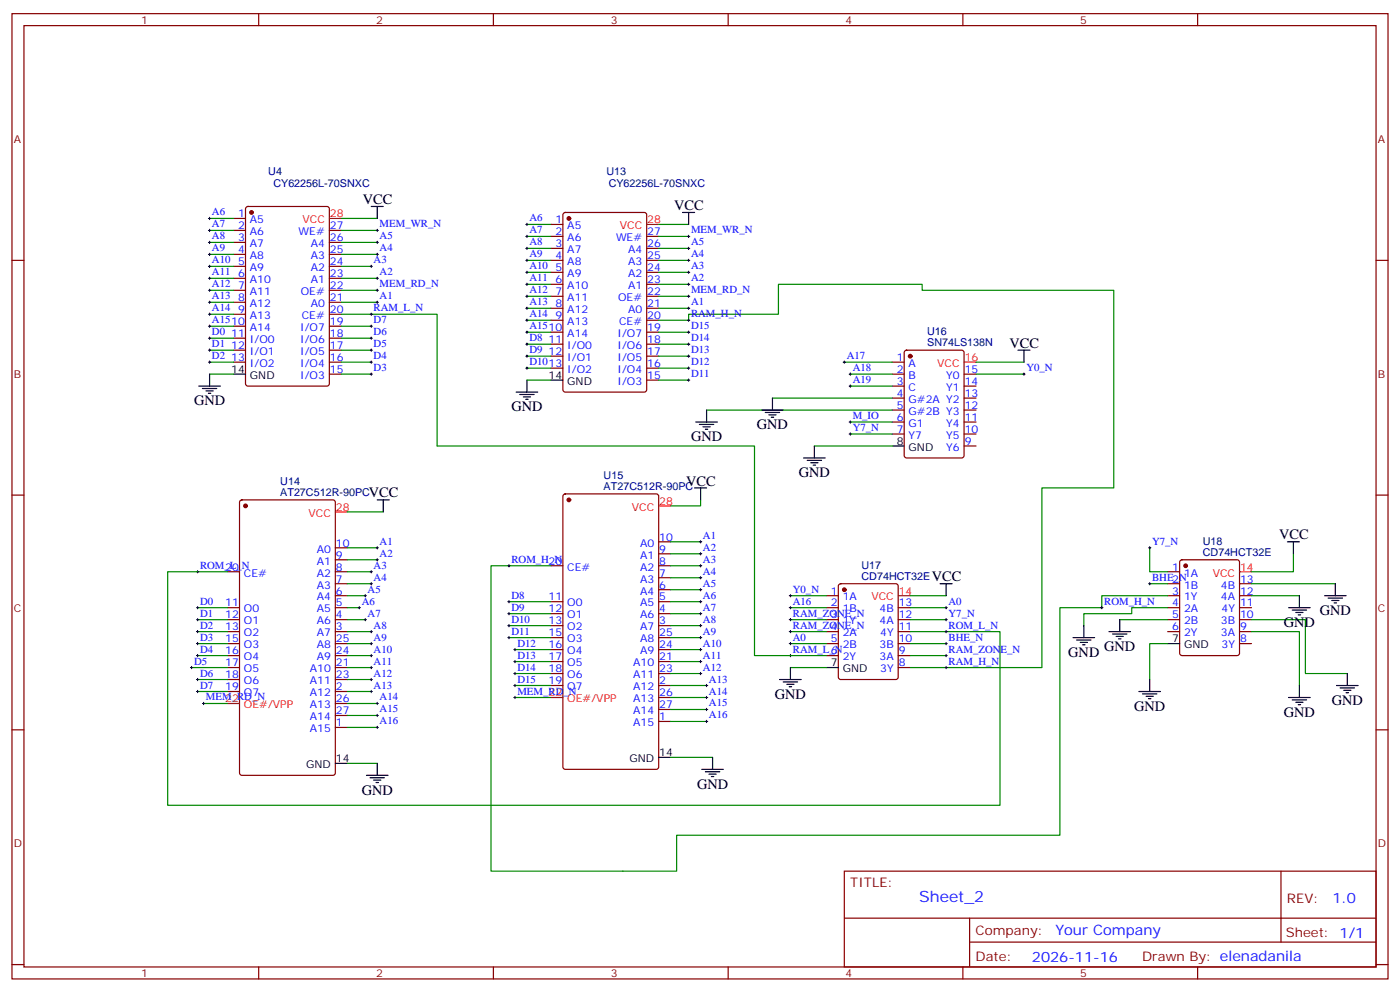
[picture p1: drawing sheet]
<svg xmlns="http://www.w3.org/2000/svg" width="412mm" height="292mm" viewBox="0 0 412 292" stroke-linecap="round" stroke-linejoin="round" font-family="sans-serif">
<g fill="none" stroke="#870000" stroke-width=".35">
<path d="M3.5 4h405.4v284.4h-405.4zM7.1 7.5h398.2v277.3h-398.2zM76.2 4v3.5M145.3 4v3.5M214.5 4v3.5M283.6 4v3.5M352.8 4v3.5M3.5 76.7h3.6M68.8 64.3h3.5M68.8 67.9h3.5M68.8 71.4h3.5M68.8 74.9h3.5"/>
<path d="M68.8 78.5h3.5M72.6 61l.4-.2h23.3l.7 .4v51.8l-.4 .7h-23.6l-.6-.4-.1-51.8zM97 67.9h3.5M97 71.4h3.5M97 74.9h3.5M97 78.5h3.5M162.3 76.7h3.5M162.3 66.1h3.5M162.3 69.6h3.5M162.3 73.2h3.5M166 62.8l.5-.2h23.3l.6 .4 .1 51.8-.5 .6-23.5 .1-.6-.5-.1-51.7zM190.5 76.7h3.5"/>
<path d="M190.5 69.6h3.5M190.5 73.2h3.5M405.3 76.7h3.6M68.8 82h3.5M68.8 85.5h3.5M68.8 89h3.5M68.8 92.6h3.5M68.8 96.1h3.5M68.8 99.6h3.5M97 82h3.5M97 85.5h3.5M97 89h3.5"/>
<path d="M97 92.6h3.5M97 96.1h3.5M97 99.6h3.5M162.3 80.2h3.5M162.3 83.7h3.5M162.3 87.3h3.5M162.3 90.8h3.5M162.3 94.3h3.5M162.3 97.9h3.5M190.5 80.2h3.5M190.5 83.7h3.5M190.5 87.3h3.5"/>
<path d="M190.5 90.8h3.5M190.5 94.3h3.5M190.5 97.9h3.5M68.8 103.2h3.5M68.8 106.7h3.5M97 103.2h3.5M97 106.7h3.5M97 110.2h3.5M162.3 101.4h3.5M162.3 104.9h3.5M162.3 108.4h3.5M190.5 101.4h3.5"/>
<path d="M190.5 104.9h3.5M190.5 108.4h3.5M190.5 112h3.5M262.8 106.7h3.5M262.8 110.2h3.5M262.8 113.7h3.5M262.8 117.3h3.5M266.6 103.4l.5-.2h16.2l.6 .4 .1 30.6-.5 .6-16.4 .1-.7-.5-.1-30.5zM284 110.2h3.5M284 113.7h3.5M284 117.3h3.5M262.8 120.8h3.5"/>
<path d="M262.8 124.3h3.5M262.8 127.8h3.5M284 120.8h3.5M284 124.3h3.5M284 127.8h3.5M284 131.4h3.5M3.5 145.8h3.6M70.8 147.5l.5-.3h26.8l.6 .5 .1 80-.5 .6-27 .1-.7-.5v-79.9zM166 145.7l.5-.2h26.8l.7 .4v80l-.4 .7h-27.1l-.6-.4-.1-80zM194 159.6h3.6M405.3 145.8h3.6M67 168.4h3.6"/>
<path d="M67 179h3.6M98.8 168.4h3.5M98.8 179h3.5M98.8 175.5h3.5M98.8 171.9h3.5M98.8 164.9h3.5M98.8 161.4h3.5M162.3 166.7h3.5M162.3 177.2h3.5M194 166.7h3.6M194 177.2h3.6M194 173.7h3.6"/>
<path d="M194 170.2h3.6M194 163.1h3.6M243.4 179h3.5M243.4 175.5h3.5M247.2 172.2l.4-.3h16.3l.6 .5 .1 27.1-.5 .6-16.5 .1-.6-.5-.1-27.1zM264.6 179h3.5M344 168.4h3.5M344 179h3.5M344 175.5h3.5M344 171.9h3.5M347.7 165.1l.5-.2h16.2l.7 .4v27.1l-.4 .7h-16.5l-.7-.5v-27zM365.1 179h3.6"/>
<path d="M365.1 175.5h3.6M365.1 171.9h3.6M67 182.5h3.6M67 186.1h3.6M67 189.6h3.6M67 193.1h3.6M67 196.6h3.6M98.8 182.5h3.5M98.8 186.1h3.5M98.8 189.6h3.5M98.8 193.1h3.5M98.8 196.6h3.5"/>
<path d="M162.3 180.8h3.5M162.3 184.3h3.5M162.3 187.8h3.5M162.3 191.3h3.5M162.3 194.9h3.5M162.3 198.4h3.5M194 180.8h3.6M194 184.3h3.6M194 187.8h3.6M194 191.3h3.6M194 194.9h3.6M194 198.4h3.6"/>
<path d="M243.4 182.5h3.5M243.4 186.1h3.5M243.4 189.6h3.5M243.4 193.1h3.5M264.6 182.5h3.5M264.6 186.1h3.5M264.6 189.6h3.5M264.6 193.1h3.5M264.6 196.6h3.5M344 182.5h3.5M344 186.1h3.5M365.1 182.5h3.6"/>
<path d="M365.1 186.1h3.6M365.1 189.6h3.6M3.5 215h3.6M67 200.2h3.6M67 203.7h3.6M98.8 200.2h3.5M98.8 203.7h3.5M98.8 214.3h3.5M98.8 210.7h3.5M98.8 207.2h3.5M162.3 201.9h3.5M194 201.9h3.6"/>
<path d="M194 212.5h3.6M194 209h3.6M194 205.5h3.6M405.3 215h3.6M248.7 256.6h156.6v28.2h-156.6zM377.3 256.6v20.9M248.7 270.5h156.5M285.6 277.5h119.6M285.6 270.5v14.1M3.5 284.1h3.6M76.2 284.8v3.6M145.3 284.8v3.6"/>
<path d="M214.5 284.8v3.6M283.6 284.8v3.6M352.8 284.8v3.6M405.3 284.1h3.6"/>
</g>
<g fill="#870000" stroke="#870000" stroke-width=".35">
<circle cx="74.1" cy="62.6" r=".53"/>
<circle cx="167.6" cy="64.3" r=".53"/>
<circle cx="72.3" cy="149" r=".53"/>
<circle cx="167.6" cy="147.2" r=".53"/>
<circle cx="268.1" cy="104.9" r=".53"/>
<circle cx="248.7" cy="173.7" r=".53"/>
<circle cx="349.2" cy="166.7" r=".53"/>
</g>
<g fill="none" stroke="#000" stroke-width=".35">
<path d="M109.4 60.8h3.5M111.1 60.8v3.5M201.1 62.6h3.5M202.8 62.6v3.5M58.6 113.7h6.3M59.6 114.4h4.3M60.7 115.1h2.1M61.4 115.9h.7M61.7 110.2v3.5M68.8 110.2h3.5M152 115.5h6.4M153.1 116.2h4.2"/>
<path d="M154.2 116.9h2.1M154.9 117.6h.7M155.2 112v3.5M162.3 112h3.5M227.5 117.3v3.5M299.9 103.2h3.5M301.6 103.2v3.5M205 124.3h6.3M206 125h4.3M207.1 125.7h2.1M207.8 126.4h.7M208.1 120.8v3.5"/>
<path d="M224.4 120.8h6.3M225.4 121.5h4.3M226.5 122.2h2.1M227.2 122.9h.7M236.7 134.9h6.4M237.8 135.6h4.2M238.8 136.3h2.1M239.5 137h.7M239.9 131.4v3.5M262.8 131.4h3.5M111.1 147.2h3.6M112.9 147.2v3.6"/>
<path d="M204.6 143.7h3.5M206.4 143.7v3.5M379.2 159.6h3.6M381 159.6v3.5M276.9 171.9h3.6M278.7 171.9v3.6M379.6 179h6.3M380.6 179.7h4.3M382.8 175.5v3.5M390.2 175.5h6.3M391.2 176.2h4.3M392.3 176.9h2.1"/>
<path d="M393 177.6h.7M393.3 171.9v3.6M232.8 196.6v3.6M243.4 196.6h3.5M316.1 187.8h6.3M317.1 188.5h4.3M318.2 189.2h2.1M318.9 189.9h.7M319.3 184.3v3.5M326.7 186.1h6.3M327.7 186.8h4.3M328.8 187.5h2.1"/>
<path d="M329.5 188.2h.7M329.8 182.5v3.6M344 189.6h3.5M381.7 180.4h2.1M382.4 181.1h.7M396.9 198.4v3.5M229.7 200.2h6.3M230.7 200.9h4.2M231.8 201.6h2.1M232.5 202.3h.7M335.5 203.7h6.3M336.5 204.4h4.3"/>
<path d="M337.6 205.1h2.1M338.3 205.8h.7M338.7 200.2v3.5M379.6 205.5h6.3M380.6 206.2h4.3M381.7 206.9h2.1M382.4 207.6h.7M382.8 201.9v3.6M393.7 201.9h6.3M394.8 202.6h4.2M395.8 203.3h2.1M396.5 204h.7"/>
<path d="M98.8 224.9h3.5M107.9 228.4h6.4M109 229.1h4.2M110.1 229.8h2.1M110.8 230.5h.7M111.1 224.9v3.5M194 223.1h3.6M206.7 226.6h6.4M207.8 227.3h4.2M208.8 228h2.2M209.5 228.7h.8M209.9 223.1v3.5"/>
</g>
<path d="M97 64.3h3.5M190.5 66.1h3.5M284 106.7h3.5M98.8 150.8h3.5M194 149h3.6M264.6 175.5h3.5M365.1 168.4h3.6M67 207.2h3.6M162.3 205.5h3.5" fill="none" stroke="#f00" stroke-width=".35"/>
<g fill="none" stroke="#008700" stroke-width=".35">
<path d="M61.7 64.3h7.1M61.7 67.9h7.1M61.7 71.4h7.1M61.7 74.9h7.1M61.7 78.5h7.1M100.5 64.3h10.6M100.5 67.9h10.6M100.5 71.4h10.6M100.5 74.9h10.6M100.5 78.5h8.9M155.2 66.1h7.1M155.2 69.6h7.1"/>
<path d="M155.2 73.2h7.1M155.2 76.7h7.1M194 66.1h8.8M194 69.6h8.8M194 73.2h8.8M194 76.7h8.8M61.7 82h7.1M61.7 85.5h7.1M61.7 89h7.1M61.7 92.6h7.1M61.7 96.1h7.1M61.7 99.6h7.1"/>
<path d="M100.5 92.6h28.3v38.8h93.4v61.7h21.2M100.5 82h10.6M100.5 85.5h10.6M100.5 89h10.6M100.5 96.1h8.9M100.5 99.6h8.9M155.2 80.2h7.1M155.2 83.7h7.1M155.2 87.3h7.1M155.2 90.8h7.1M155.2 94.3h7.1M155.2 97.9h7.1"/>
<path d="M194 94.3h8.8v-1.7h26.5v-8.9h42.3v1.8h56.5v58.2h-21.2v52.9h-38.8M194 80.2h8.8M194 83.7h8.8M194 87.3h8.8M194 90.8h8.8M194 97.9h8.8M61.7 103.2h7.1M61.7 106.7h7.1M61.7 110.2h7.1M100.5 103.2h8.9M100.5 106.7h8.9M100.5 110.2h8.9"/>
<path d="M155.2 101.4h7.1M155.2 104.9h7.1M155.2 108.4h7.1M155.2 112h7.1M194 101.4h8.8M194 104.9h8.8M194 108.4h8.8M194 112h8.8M227.5 117.3h35.3M248.7 106.7h14.1M250.5 110.2h12.3M250.5 113.7h12.3"/>
<path d="M287.5 106.7h14.1M287.5 110.2h14.1M208.1 120.8h54.7M239.9 131.4h22.9M250.5 124.3h12.3M250.5 127.8h12.3M102.3 150.8h10.6M197.6 159.6h8.8M206.4 147.2v1.8h-8.8M58.2 179h8.8M67 168.4h-17.6v68.8h245.2v-51.1h-26.5M102.3 168.4h7.1"/>
<path d="M102.3 179h3.5M102.3 161.4h8.8M102.3 164.9h8.8M102.3 171.9h7.1M102.3 175.5h5.3M149.9 177.2h12.4M162.3 166.7h-17.7v89.9h54.7v-10.6h112.9v-67h12.4v-3.5h19.4M197.6 177.2h8.8M197.6 163.1h8.8M197.6 166.7h8.8M197.6 170.2h8.8M197.6 173.7h8.8"/>
<path d="M232.8 179h10.6M232.8 175.5h10.6M268.1 179h10.6M268.1 175.5h10.6M338.7 161.4v7h5.3M338.7 171.9h5.3M344 179h-10.6v1.8h-14.1v3.5M368.7 171.9h24.6M368.7 175.5h14.1M381 163.1v5.3h-12.3M56.4 196.6h10.6M58.2 182.5h8.8"/>
<path d="M58.2 186.1h8.8M58.2 189.6h8.8M58.2 193.1h8.8M102.3 182.5h5.3M102.3 186.1h7.1M102.3 189.6h7.1M102.3 193.1h7.1M102.3 196.6h7.1M149.9 180.8h12.4M149.9 184.3h12.4M149.9 187.8h12.4M151.7 191.3h10.6"/>
<path d="M151.7 194.9h10.6M151.7 198.4h10.6M197.6 180.8h8.8M197.6 184.3h8.8M197.6 187.8h8.8M197.6 191.3h8.8M197.6 194.9h8.8M197.6 198.4h8.8M232.8 182.5h10.6M232.8 186.1h10.6M232.8 189.6h10.6M232.8 196.6h10.6"/>
<path d="M268.1 182.5h10.6M268.1 189.6h10.6M268.1 193.1h10.6M329.8 182.5h14.2M344 189.6h-5.3v10.6M368.7 182.5h15.8v15.9h12.4M368.7 186.1h14.1v15.8M58.2 200.2h8.8M58.2 203.7h8.8M60 207.2h7M102.3 200.2h7.1M102.3 207.2h8.8"/>
<path d="M102.3 203.7h7.1M102.3 210.7h8.8M102.3 214.3h8.8M151.7 201.9h10.6M151.7 205.5h10.6M197.6 201.9h10.5M197.6 205.5h10.5M197.6 209h10.5M197.6 212.5h10.5M102.3 224.9h8.8M197.6 223.1h12.3"/>
</g>
<g fill="none" stroke="#000" stroke-width=".29">
<path d="M61.4 64.3h.7M61.4 67.9h.7M61.4 71.4h.7M61.4 74.9h.7M61.4 78.5h.7M61.7 64v.7M61.7 67.5v.7M61.7 71v.8M61.7 74.6v.7M61.7 78.1v.7M109 78.5h.7M109.4 78.1v.7"/>
<path d="M110.8 67.9h.7M110.8 71.4h.7M110.8 74.9h.7M111.1 67.5v.7M111.1 71v.8M111.1 74.6v.7M154.9 66.1h.7M154.9 69.6h.7M154.9 73.2h.7M154.9 76.7h.7M155.2 65.8v.7M155.2 69.3v.7"/>
<path d="M155.2 72.8v.7M155.2 76.3v.7M155.2 79.9v.7M202.5 69.6h.7M202.5 73.2h.7M202.5 76.7h.7M202.8 69.3v.7M202.8 72.8v.7M202.8 76.3v.7M202.8 79.9v.7M61.4 82h.7M61.4 85.5h.7"/>
<path d="M61.4 89h.7M61.4 92.6h.7M61.4 96.1h.7M61.4 99.6h.7M61.7 81.6v.7M61.7 85.2v.7M61.7 88.7v.7M61.7 92.2v.7M61.7 95.7v.7M61.7 99.3v.7M109 92.6h.7M109 96.1h.7"/>
<path d="M109 99.6h.7M109.4 92.2v.7M109.4 95.7v.7M109.4 99.3v.7M110.8 82h.7M110.8 85.5h.7M110.8 89h.7M111.1 81.6v.7M111.1 85.2v.7M111.1 88.7v.7M154.9 80.2h.7M154.9 83.7h.7"/>
<path d="M154.9 87.3h.7M154.9 90.8h.7M154.9 94.3h.7M154.9 97.9h.7M155.2 83.4v.7M155.2 86.9v.7M155.2 90.5v.7M155.2 94v.7M155.2 97.5v.7M202.5 80.2h.7M202.5 83.7h.7M202.5 87.3h.7"/>
<path d="M202.5 90.8h.7M202.5 94.3h.7M202.5 97.9h.7M202.8 83.4v.7M202.8 86.9v.7M202.8 90.5v.7M202.8 94v.7M202.8 97.5v.7M61.4 103.2h.7M61.4 106.7h.7M61.7 102.8v.7M61.7 106.3v.7"/>
<path d="M109 103.2h.7M109 106.7h.7M109 110.2h.7M109.4 102.8v.7M109.4 106.3v.7M109.4 109.9v.7M154.9 101.4h.7M154.9 104.9h.7M154.9 108.4h.7M155.2 101v.7M155.2 104.6v.7M155.2 108.1v.7"/>
<path d="M202.5 101.4h.7M202.5 104.9h.7M202.5 108.4h.7M202.5 112h.7M202.8 101v.7M202.8 104.6v.7M202.8 108.1v.7M202.8 111.6v.7M248.4 106.7h.7M248.7 106.3v.7M250.1 110.2h.7M250.1 113.7h.7"/>
<path d="M250.5 109.9v.7M250.5 113.4v.7M301.3 110.2h.7M301.6 109.9v.7M250.1 124.3h.7M250.1 127.8h.7M250.5 124v.7M250.5 127.5v.7M206 159.6h.7M206.4 159.2v.7M57.9 168.4h.7M57.9 179h.7"/>
<path d="M58.2 168.1v.7M58.2 178.6v.8M105.5 179h.7M105.8 178.6v.8M107.2 175.5h.7M107.6 175.1v.7M109 168.4h.7M109 171.9h.7M109.4 168.1v.7M109.4 171.6v.7M110.8 161.4h.7M110.8 164.9h.7"/>
<path d="M111.1 161v.7M111.1 164.5v.7M149.6 166.7h.7M149.6 177.2h.7M149.9 166.3v.7M149.9 176.9v.7M206 163.1h.7M206 166.7h.7M206 170.2h.7M206 173.7h.7M206 177.2h.7M206.4 162.8v.7"/>
<path d="M206.4 166.3v.7M206.4 169.8v.7M206.4 173.4v.7M206.4 176.9v.7M232.5 175.5h.7M232.5 179h.7M232.8 175.1v.7M232.8 178.6v.8M278.3 179h.7M278.7 178.6v.8M324.2 179h.7M324.6 178.6v.8"/>
<path d="M338.3 161.4h.7M338.3 171.9h.7M338.7 161v.7M338.7 171.6v.7M56.1 196.6h.7M56.4 196.3v.7M57.9 182.5h.7M57.9 186.1h.7M57.9 189.6h.7M57.9 193.1h.7M58.2 182.2v.7M58.2 185.7v.7"/>
<path d="M58.2 189.2v.7M58.2 192.8v.7M58.2 199.8v.7M107.2 182.5h.7M107.6 182.2v.7M109 186.1h.7M109 189.6h.7M109 193.1h.7M109 196.6h.7M109.4 185.7v.7M109.4 189.2v.7M109.4 192.8v.7"/>
<path d="M109.4 196.3v.7M109.4 199.8v.7M149.6 180.8h.7M149.6 184.3h.7M149.6 187.8h.7M149.9 180.4v.7M149.9 183.9v.7M149.9 187.5v.7M151.3 191.3h.7M151.3 194.9h.7M151.3 198.4h.7M151.7 191v.7"/>
<path d="M151.7 194.5v.7M151.7 198v.8M206 180.8h.7M206 184.3h.7M206 187.8h.7M206 191.3h.7M206 194.9h.7M206 198.4h.7M206.4 180.4v.7M206.4 183.9v.7M206.4 187.5v.7M206.4 191v.7"/>
<path d="M206.4 194.5v.7M206.4 198v.8M232.5 182.5h.7M232.5 186.1h.7M232.5 189.6h.7M232.5 193.1h.7M232.8 182.2v.7M232.8 185.7v.7M232.8 189.2v.7M232.8 192.8v.7M278.3 182.5h.7M278.3 186.1h.7"/>
<path d="M278.3 189.6h.7M278.3 193.1h.7M278.3 196.6h.7M278.7 182.2v.7M278.7 185.7v.7M278.7 189.2v.7M278.7 192.8v.7M278.7 196.3v.7M57.9 200.2h.7M57.9 203.7h.7M58.2 203.3v.7M59.6 207.2h.7"/>
<path d="M60 206.9v.7M109 200.2h.7M109 203.7h.7M109.4 203.3v.7M110.8 207.2h.7M110.8 210.7h.7M110.8 214.3h.7M111.1 206.9v.7M111.1 210.4v.7M111.1 213.9v.7M151.3 201.9h.7M151.3 205.5h.7"/>
<path d="M151.7 201.6v.7M151.7 205.1v.7M207.8 201.9h.7M207.8 205.5h.7M207.8 209h.7M207.8 212.5h.7M208.1 201.6v.7M208.1 205.1v.7M208.1 208.6v.7M208.1 212.2v.7"/>
</g>
<text font-size="4.6" fill="#00f" x="270.8" y="265.6">Sheet_2</text>
<g font-size="4.2">
<text x="106.9" y="60.1">VCC</text>
<text x="198.6" y="61.9">VCC</text>
<text x="297.4" y="102.4">VCC</text>
<text x="57.1" y="119.4">GND</text>
<text x="150.6" y="121.1">GND</text>
<text x="203.6" y="130">GND</text>
<text x="223" y="126.4">GND</text>
<text x="202.1" y="143">VCC</text>
<text x="235.3" y="140.5">GND</text>
<text x="108.7" y="146.5">VCC</text>
<text x="376.8" y="158.9">VCC</text>
<text x="274.5" y="171.2">VCC</text>
<text x="378.2" y="184.6">GND</text>
<text x="388.8" y="181.1">GND</text>
<text x="325.3" y="191.7">GND</text>
<text x="314.7" y="193.5">GND</text>
<text x="228.2" y="205.8">GND</text>
<text x="334.1" y="209.3">GND</text>
<text x="392.3" y="207.6">GND</text>
<text x="378.2" y="211.1">GND</text>
<text x="205.3" y="232.3">GND</text>
<text x="106.5" y="234">GND</text>
</g>
<g font-size="4.2" fill="#00f">
<text x="392.5" y="265.9">1.0</text>
<text x="310.9" y="275.4">Your Company</text>
<text x="304" y="283.2">2026-11-16</text>
</g>
<g font-size="3.9" fill="#800">
<text x="250.5" y="261.2">TITLE:</text>
<text x="379.1" y="265.9">REV:</text>
<text x="287.4" y="275.4">Company:</text>
<text x="378.7" y="276">Sheet: 1/1</text>
<text x="287.4" y="283.1">Date:</text>
<text x="336.4" y="283.2">Drawn By: elenadanila</text>
</g>
<g font-size="3.2" fill="#800">
<text x="41.6" y="7">1</text>
<text x="110.8" y="7">2</text>
<text x="179.9" y="7">3</text>
<text x="249.1" y="7">4</text>
<text x="318.2" y="7">5</text>
<text x="4.1" y="42.1">A</text>
<text x="405.9" y="42.1">A</text>
<text x="4.1" y="111.3">B</text>
<text x="405.9" y="111.3">B</text>
<text x="4.1" y="180.4">C</text>
<text x="405.9" y="180.4">C</text>
<text x="4.1" y="249.6">D</text>
<text x="405.9" y="249.6">D</text>
<text x="41.6" y="287.8">1</text>
<text x="110.8" y="287.8">2</text>
<text x="179.9" y="287.8">3</text>
<text x="249.1" y="287.8">4</text>
<text x="318.2" y="287.8">5</text>
</g>
<g font-size="3.2" fill="#000080">
<text x="79" y="51.4">U4</text>
<text x="178.7" y="51.4">U13</text>
<text x="80.5" y="54.9">CY62256L-70SNXC</text>
<text x="179.3" y="54.9">CY62256L-70SNXC</text>
<text x="273.1" y="102">SN74LS138N</text>
<text x="273.1" y="98.8">U16</text>
<text x="82.5" y="142.9">U14</text>
<text x="177.8" y="141.1">U15</text>
<text x="82.5" y="146.1">AT27C512R-90PC</text>
<text x="177.8" y="144.3">AT27C512R-90PC</text>
<text x="354.3" y="160.5">U18</text>
<text x="253.8" y="167.6">U17</text>
<text x="354.3" y="163.6">CD74HCT32E</text>
<text x="253.8" y="170.7">CD74HCT32E</text>
</g>
<g font-size="3.2" fill="#00f">
<text x="62.4" y="63.5">A6</text>
<text x="70.1" y="64">1</text>
<text x="73.6" y="65.8">A5</text>
<text x="155.9" y="65.2">A6</text>
<text x="163.6" y="65.8">1</text>
<text x="62.4" y="67">A7</text>
<text x="62.4" y="70.5">A8</text>
<text x="70.1" y="67.5">2</text>
<text x="70.1" y="71">3</text>
<text x="73.6" y="69.3">A6</text>
<text x="88" y="69.3">WE#</text>
<text x="97.2" y="71">26</text>
<text x="97.2" y="67.5">27</text>
<text x="111.8" y="70.5">A5</text>
<text x="111.8" y="67">MEM_WR_N</text>
<text x="155.9" y="68.8">A7</text>
<text x="163.6" y="69.3">2</text>
<text x="167.1" y="67.5">A5</text>
<text x="167.1" y="71">A6</text>
<text x="181.5" y="71">WE#</text>
<text x="190.7" y="69.3">27</text>
<text x="203.6" y="68.8">MEM_WR_N</text>
<text x="62.4" y="74">A9</text>
<text x="62.4" y="77.6">A10</text>
<text x="70.1" y="74.6">4</text>
<text x="73.6" y="72.8">A7</text>
<text x="73.6" y="76.3">A8</text>
<text x="91.5" y="76.3">A3</text>
<text x="91.5" y="72.8">A4</text>
<text x="97.2" y="74.6">25</text>
<text x="110.1" y="77.6">A3</text>
<text x="111.8" y="74">A4</text>
<text x="155.9" y="72.3">A8</text>
<text x="155.9" y="75.8">A9</text>
<text x="163.6" y="72.8">3</text>
<text x="163.6" y="76.3">4</text>
<text x="167.1" y="74.6">A7</text>
<text x="185" y="74.6">A4</text>
<text x="190.7" y="76.3">25</text>
<text x="190.7" y="72.8">26</text>
<text x="203.6" y="75.8">A4</text>
<text x="203.6" y="72.3">A5</text>
<text x="62.4" y="81.1">A11</text>
<text x="70.1" y="78.1">5</text>
<text x="70.1" y="81.6">6</text>
<text x="73.6" y="79.9">A9</text>
<text x="73.6" y="83.4">A10</text>
<text x="91.5" y="83.4">A1</text>
<text x="91.5" y="79.9">A2</text>
<text x="97.2" y="81.6">23</text>
<text x="97.2" y="78.1">24</text>
<text x="111.8" y="81.1">A2</text>
<text x="155.9" y="79.3">A10</text>
<text x="155.9" y="82.9">A11</text>
<text x="163.6" y="79.9">5</text>
<text x="163.6" y="83.4">6</text>
<text x="167.1" y="78.1">A8</text>
<text x="167.1" y="81.6">A9</text>
<text x="185" y="81.6">A2</text>
<text x="185" y="78.1">A3</text>
<text x="190.7" y="83.4">23</text>
<text x="190.7" y="79.9">24</text>
<text x="203.6" y="82.9">A2</text>
<text x="203.6" y="79.3">A3</text>
<text x="62.4" y="84.6">A12</text>
<text x="62.4" y="88.2">A13</text>
<text x="70.1" y="85.2">7</text>
<text x="70.1" y="88.7">8</text>
<text x="73.6" y="86.9">A11</text>
<text x="88.6" y="86.9">OE#</text>
<text x="97.2" y="88.7">21</text>
<text x="97.2" y="85.2">22</text>
<text x="111.8" y="88.2">A1</text>
<text x="111.8" y="84.6">MEM_RD_N</text>
<text x="155.9" y="86.4">A12</text>
<text x="155.9" y="89.9">A13</text>
<text x="163.6" y="86.9">7</text>
<text x="167.1" y="85.2">A10</text>
<text x="167.1" y="88.7">A11</text>
<text x="182.1" y="88.7">OE#</text>
<text x="185" y="85.2">A1</text>
<text x="190.7" y="86.9">22</text>
<text x="203.6" y="89.9">A1</text>
<text x="203.6" y="86.4">MEM_RD_N</text>
<text x="62.4" y="91.7">A14</text>
<text x="62.4" y="95.2">A1510</text>
<text x="70.1" y="92.2">9</text>
<text x="73.6" y="90.5">A12</text>
<text x="73.6" y="94">A13</text>
<text x="88.9" y="94">CE#</text>
<text x="91.5" y="90.5">A0</text>
<text x="97.2" y="95.7">19</text>
<text x="97.2" y="92.2">20</text>
<text x="110.1" y="95.2">D7</text>
<text x="110.1" y="91.7">RAM_L_N</text>
<text x="155.9" y="93.5">A14</text>
<text x="163.6" y="90.5">8</text>
<text x="163.6" y="94">9</text>
<text x="167.1" y="92.2">A12</text>
<text x="167.1" y="95.7">A13</text>
<text x="182.4" y="95.7">CE#</text>
<text x="185" y="92.2">A0</text>
<text x="190.7" y="94">20</text>
<text x="190.7" y="90.5">21</text>
<text x="203.6" y="93.5">RAM_H_N</text>
<text x="62.4" y="98.7">D0</text>
<text x="68.1" y="99.3">11</text>
<text x="73.6" y="97.5">A14</text>
<text x="73.6" y="101">I/O0</text>
<text x="88.4" y="101">I/O6</text>
<text x="88.4" y="97.5">I/O7</text>
<text x="97.2" y="99.3">18</text>
<text x="110.1" y="98.7">D6</text>
<text x="155.9" y="97">A1510</text>
<text x="155.9" y="100.5">D8</text>
<text x="161.6" y="101">11</text>
<text x="167.1" y="99.3">A14</text>
<text x="181.9" y="99.3">I/O7</text>
<text x="190.7" y="101">18</text>
<text x="190.7" y="97.5">19</text>
<text x="203.6" y="100.5">D14</text>
<text x="203.6" y="97">D15</text>
<text x="62.4" y="102.3">D1</text>
<text x="62.4" y="105.8">D2</text>
<text x="68.1" y="102.8">12</text>
<text x="68.1" y="106.3">13</text>
<text x="73.6" y="104.6">I/O1</text>
<text x="88.4" y="104.6">I/O5</text>
<text x="97.2" y="106.3">16</text>
<text x="97.2" y="102.8">17</text>
<text x="110.1" y="105.8">D4</text>
<text x="110.1" y="102.3">D5</text>
<text x="155.9" y="104">D9</text>
<text x="155.9" y="107.6">D1013</text>
<text x="161.6" y="104.6">12</text>
<text x="167.1" y="102.8">I/O0</text>
<text x="167.1" y="106.3">I/O1</text>
<text x="181.9" y="106.3">I/O5</text>
<text x="181.9" y="102.8">I/O6</text>
<text x="190.7" y="104.6">17</text>
<text x="203.6" y="107.6">D12</text>
<text x="203.6" y="104">D13</text>
<text x="249.4" y="105.8">A17</text>
<text x="264.2" y="106.3">1</text>
<text x="73.6" y="108.1">I/O2</text>
<text x="88.4" y="111.6">I/O3</text>
<text x="88.4" y="108.1">I/O4</text>
<text x="97.2" y="109.9">15</text>
<text x="110.1" y="109.3">D3</text>
<text x="167.1" y="109.9">I/O2</text>
<text x="181.9" y="113.4">I/O3</text>
<text x="181.9" y="109.9">I/O4</text>
<text x="190.7" y="111.6">15</text>
<text x="190.7" y="108.1">16</text>
<text x="203.6" y="111.1">D11</text>
<text x="251.2" y="109.3">A18</text>
<text x="251.2" y="112.9">A19</text>
<text x="264.2" y="109.9">2</text>
<text x="264.2" y="113.4">3</text>
<text x="267.7" y="108.1">A</text>
<text x="267.7" y="111.6">B</text>
<text x="278.7" y="111.6">Y0</text>
<text x="284.2" y="113.4">14</text>
<text x="284.2" y="109.9">15</text>
<text x="302.3" y="109.3">Y0_N</text>
<text x="264.2" y="116.9">4</text>
<text x="267.7" y="115.1">C</text>
<text x="267.7" y="118.7">G#2A Y2</text>
<text x="278.7" y="115.1">Y1</text>
<text x="284.2" y="116.9">13</text>
<text x="251.2" y="123.4">M_IO</text>
<text x="264.2" y="120.4">5</text>
<text x="264.2" y="124">6</text>
<text x="267.7" y="122.2">G#2B Y3</text>
<text x="267.7" y="125.7">G1</text>
<text x="278.7" y="125.7">Y4</text>
<text x="284.2" y="124">11</text>
<text x="284.2" y="120.4">12</text>
<text x="251.2" y="127">Y7_N</text>
<text x="264.2" y="127.5">7</text>
<text x="267.7" y="129.3">Y7</text>
<text x="278.7" y="129.3">Y5</text>
<text x="284.2" y="131">9</text>
<text x="284.2" y="127.5">10</text>
<text x="278.7" y="132.8">Y6</text>
<text x="99" y="161">10</text>
<text x="111.8" y="160.5">A1</text>
<text x="188.5" y="161">A0</text>
<text x="194.2" y="159.2">10</text>
<text x="207.1" y="158.7">A1</text>
<text x="339.4" y="160.5">Y7_N</text>
<text x="58.9" y="167.5">ROM_L_N</text>
<text x="93.3" y="166.3">A1</text>
<text x="93.3" y="162.8">A0</text>
<text x="99" y="164.5">9</text>
<text x="110.1" y="167.5">A3</text>
<text x="111.8" y="164">A2</text>
<text x="150.6" y="165.8">ROM_H_N</text>
<text x="161.6" y="166.3">20</text>
<text x="188.5" y="164.5">A1</text>
<text x="194.2" y="166.3">8</text>
<text x="194.2" y="162.8">9</text>
<text x="207.1" y="162.2">A2</text>
<text x="207.1" y="165.8">A3</text>
<text x="66.3" y="168.1">20</text>
<text x="71.9" y="169.8">CE#</text>
<text x="93.3" y="173.4">A3</text>
<text x="93.3" y="169.8">A2</text>
<text x="99" y="171.6">7</text>
<text x="99" y="168.1">8</text>
<text x="110.1" y="171.1">A4</text>
<text x="167.1" y="168.1">CE#</text>
<text x="188.5" y="171.6">A3</text>
<text x="188.5" y="168.1">A2</text>
<text x="194.2" y="173.4">6</text>
<text x="194.2" y="169.8">7</text>
<text x="207.1" y="169.3">A4</text>
<text x="207.1" y="172.8">A5</text>
<text x="339.4" y="171.1">BHE_N</text>
<text x="345.3" y="168.1">1</text>
<text x="345.3" y="171.6">2</text>
<text x="348.8" y="169.8">1A</text>
<text x="348.8" y="173.4">1B</text>
<text x="359.6" y="173.4">4B</text>
<text x="365.3" y="171.6">13</text>
<text x="58.9" y="178.1">D0</text>
<text x="66.3" y="178.6">11</text>
<text x="93.3" y="176.9">A4</text>
<text x="99" y="178.6">5</text>
<text x="99" y="175.1">6</text>
<text x="106.5" y="178.1">A6</text>
<text x="108.3" y="174.6">A5</text>
<text x="150.6" y="176.4">D8</text>
<text x="150.6" y="179.9">D9</text>
<text x="161.6" y="176.9">11</text>
<text x="167.1" y="178.6">O0</text>
<text x="188.5" y="178.6">A5</text>
<text x="188.5" y="175.1">A4</text>
<text x="194.2" y="176.9">5</text>
<text x="207.1" y="176.4">A6</text>
<text x="207.1" y="179.9">A7</text>
<text x="233.5" y="174.6">Y0_N</text>
<text x="233.5" y="178.1">A16</text>
<text x="244.8" y="175.1">1</text>
<text x="244.8" y="178.6">2</text>
<text x="248.2" y="176.9">1A</text>
<text x="264.8" y="178.6">13</text>
<text x="279.4" y="178.1">A0</text>
<text x="325.3" y="178.1">ROM_H_N</text>
<text x="345.3" y="175.1">3</text>
<text x="345.3" y="178.6">4</text>
<text x="348.8" y="176.9">1Y</text>
<text x="359.6" y="176.9">4A</text>
<text x="365.3" y="178.6">11</text>
<text x="365.3" y="175.1">12</text>
<text x="58.9" y="181.6">D1</text>
<text x="58.9" y="185.2">D2</text>
<text x="66.3" y="182.2">12</text>
<text x="66.3" y="185.7">13</text>
<text x="71.9" y="180.4">O0</text>
<text x="71.9" y="183.9">O1</text>
<text x="93.3" y="183.9">A6</text>
<text x="93.3" y="180.4">A5</text>
<text x="99" y="185.7">3</text>
<text x="99" y="182.2">4</text>
<text x="108.3" y="181.6">A7</text>
<text x="110.1" y="185.2">A8</text>
<text x="150.6" y="183.4">D10</text>
<text x="161.6" y="180.4">12</text>
<text x="161.6" y="183.9">13</text>
<text x="167.1" y="182.2">O1</text>
<text x="167.1" y="185.7">O2</text>
<text x="188.5" y="185.7">A7</text>
<text x="188.5" y="182.2">A6</text>
<text x="194.2" y="183.9">3</text>
<text x="194.2" y="180.4">4</text>
<text x="207.1" y="183.4">A8</text>
<text x="233.5" y="181.6">RAM_ZONE_N</text>
<text x="233.5" y="185.2">RAM_ZONE_N</text>
<text x="244.8" y="182.2">3</text>
<text x="244.8" y="185.7">4</text>
<text x="248.2" y="180.4">1B</text>
<text x="248.2" y="183.9">1Y</text>
<text x="259.1" y="180.4">4B</text>
<text x="259.1" y="183.9">4A</text>
<text x="264.8" y="185.7">11</text>
<text x="264.8" y="182.2">12</text>
<text x="279.4" y="181.6">Y7_N</text>
<text x="279.4" y="185.2">ROM_L_N</text>
<text x="345.3" y="182.2">5</text>
<text x="345.3" y="185.7">6</text>
<text x="348.8" y="180.4">2A</text>
<text x="348.8" y="183.9">2B</text>
<text x="359.6" y="183.9">3B</text>
<text x="359.9" y="180.4">4Y</text>
<text x="365.3" y="185.7">9</text>
<text x="365.3" y="182.2">10</text>
<text x="58.9" y="188.7">D3</text>
<text x="66.3" y="189.2">15</text>
<text x="71.9" y="187.5">O2</text>
<text x="71.9" y="191">O3</text>
<text x="93.3" y="191">A8</text>
<text x="93.3" y="187.5">A7</text>
<text x="99" y="189.2">25</text>
<text x="110.1" y="188.7">A9</text>
<text x="150.6" y="186.9">D11</text>
<text x="152.4" y="190.5">D12</text>
<text x="161.6" y="187.5">15</text>
<text x="161.6" y="191">16</text>
<text x="167.1" y="189.2">O3</text>
<text x="188.5" y="189.2">A8</text>
<text x="194.2" y="191">24</text>
<text x="194.2" y="187.5">25</text>
<text x="207.1" y="186.9">A9</text>
<text x="207.1" y="190.5">A10</text>
<text x="233.5" y="188.7">A0</text>
<text x="244.8" y="189.2">5</text>
<text x="248.2" y="187.5">2A</text>
<text x="248.2" y="191">2B</text>
<text x="259.1" y="191">3B</text>
<text x="259.3" y="187.5">4Y</text>
<text x="264.8" y="189.2">10</text>
<text x="279.4" y="188.7">BHE_N</text>
<text x="348.8" y="187.5">2Y</text>
<text x="359.6" y="187.5">3A</text>
<text x="359.9" y="191">3Y</text>
<text x="365.3" y="189.2">8</text>
<text x="57.1" y="195.8">D5</text>
<text x="58.9" y="192.2">D4</text>
<text x="66.3" y="192.8">16</text>
<text x="66.3" y="196.3">17</text>
<text x="71.9" y="194.5">O4</text>
<text x="93.3" y="194.5">A9</text>
<text x="99" y="196.3">21</text>
<text x="99" y="192.8">24</text>
<text x="110.1" y="192.2">A10</text>
<text x="110.1" y="195.8">A11</text>
<text x="152.4" y="194">D13</text>
<text x="152.4" y="197.5">D14</text>
<text x="161.6" y="194.5">17</text>
<text x="167.1" y="192.8">O4</text>
<text x="167.1" y="196.3">O5</text>
<text x="186.5" y="196.3">A10</text>
<text x="188.5" y="192.8">A9</text>
<text x="194.2" y="194.5">21</text>
<text x="207.1" y="194">A11</text>
<text x="207.1" y="197.5">A12</text>
<text x="233.5" y="192.2">RAM_L_N</text>
<text x="244.8" y="192.8">6</text>
<text x="248.2" y="194.5">2Y</text>
<text x="259.1" y="194.5">3A</text>
<text x="264.8" y="196.3">8</text>
<text x="264.8" y="192.8">9</text>
<text x="279.4" y="192.2">RAM_ZONE_N</text>
<text x="279.4" y="195.8">RAM_H_N</text>
<text x="58.9" y="199.3">D6</text>
<text x="58.9" y="202.8">D7</text>
<text x="66.3" y="199.8">18</text>
<text x="66.3" y="203.3">19</text>
<text x="71.9" y="198">O5</text>
<text x="71.9" y="201.6">O6</text>
<text x="91.3" y="201.6">A11</text>
<text x="91.3" y="198">A10</text>
<text x="99" y="203.3">2</text>
<text x="99" y="199.8">23</text>
<text x="110.1" y="199.3">A12</text>
<text x="110.1" y="202.8">A13</text>
<text x="152.4" y="201">D15</text>
<text x="161.6" y="198">18</text>
<text x="161.6" y="201.6">19</text>
<text x="167.1" y="199.8">O6</text>
<text x="167.1" y="203.3">O7</text>
<text x="186.5" y="203.3">A12</text>
<text x="186.5" y="199.8">A11</text>
<text x="194.2" y="201.6">2</text>
<text x="194.2" y="198">23</text>
<text x="208.8" y="201">A13</text>
<text x="259.3" y="198">3Y</text>
<text x="60.7" y="206.3">MEM_RD_N</text>
<text x="71.9" y="205.1">O7</text>
<text x="91.3" y="208.6">A13</text>
<text x="91.3" y="205.1">A12</text>
<text x="99" y="206.9">26</text>
<text x="111.8" y="206.3">A14</text>
<text x="111.8" y="209.9">A15</text>
<text x="152.4" y="204.6">MEM_RD_N</text>
<text x="186.5" y="206.9">A13</text>
<text x="194.2" y="208.6">27</text>
<text x="194.2" y="205.1">26</text>
<text x="208.8" y="204.6">A14</text>
<text x="208.8" y="208.1">A15</text>
<text x="91.3" y="215.7">A15</text>
<text x="91.3" y="212.2">A14</text>
<text x="99" y="213.9">1</text>
<text x="99" y="210.4">27</text>
<text x="111.8" y="213.4">A16</text>
<text x="186.5" y="213.9">A15</text>
<text x="186.5" y="210.4">A14</text>
<text x="194.2" y="212.2">1</text>
<text x="208.8" y="211.6">A16</text>
</g>
<g font-size="3.2" fill="#f00">
<text x="89.1" y="65.8">VCC</text>
<text x="97.2" y="64">28</text>
<text x="190.7" y="65.8">28</text>
<text x="182.6" y="67.5">VCC</text>
<text x="284.2" y="106.3">16</text>
<text x="276.1" y="108.1">VCC</text>
<text x="194.2" y="148.7">28</text>
<text x="90.9" y="152.2">VCC</text>
<text x="99" y="150.4">28</text>
<text x="186.1" y="150.4">VCC</text>
<text x="357.2" y="169.8">VCC</text>
<text x="365.3" y="168.1">14</text>
<text x="256.7" y="176.9">VCC</text>
<text x="264.8" y="175.1">14</text>
<text x="66.3" y="206.9">22</text>
<text x="71.9" y="208.6">OE#/VPP</text>
<text x="161.6" y="205.1">22</text>
<text x="167.1" y="206.9">OE#/VPP</text>
</g>
<g font-size="3.2">
<text x="68.1" y="109.9">14</text>
<text x="73.6" y="111.6">GND</text>
<text x="161.6" y="111.6">14</text>
<text x="167.1" y="113.4">GND</text>
<text x="264.2" y="131">8</text>
<text x="267.7" y="132.8">GND</text>
<text x="345.3" y="189.2">7</text>
<text x="348.8" y="191">GND</text>
<text x="244.8" y="196.3">7</text>
<text x="248.2" y="198">GND</text>
<text x="90.2" y="226.3">GND</text>
<text x="99" y="224.5">14</text>
<text x="185.4" y="224.5">GND</text>
<text x="194.2" y="222.7">14</text>
</g>
</svg>
